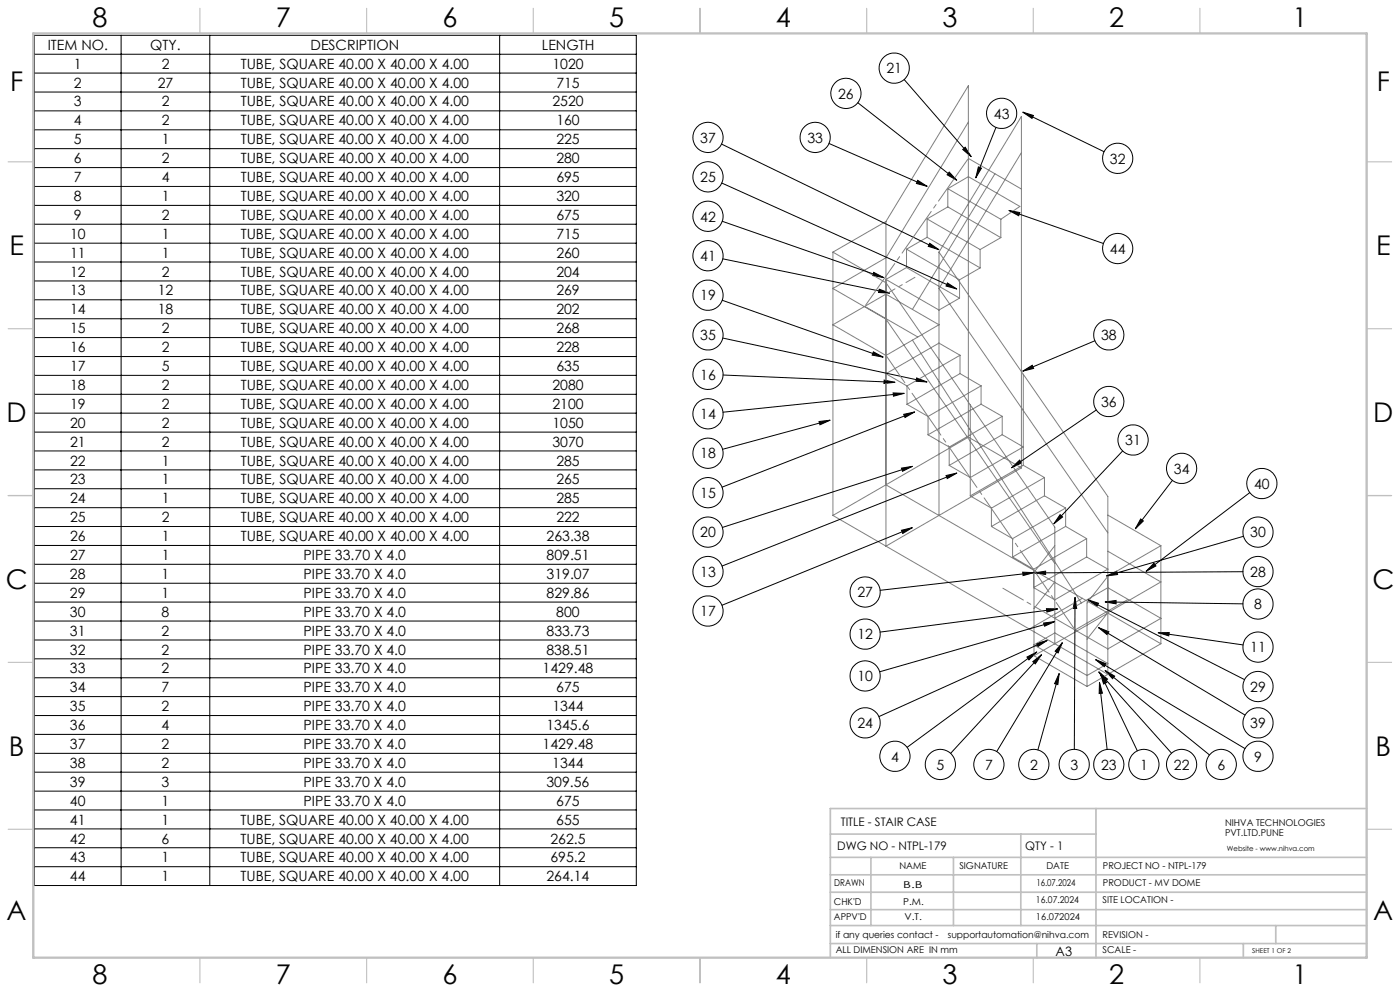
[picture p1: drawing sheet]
<svg xmlns="http://www.w3.org/2000/svg" width="420mm" height="297mm" viewBox="0 0 420 297" stroke-linecap="round" stroke-linejoin="round" font-family="sans-serif">
<g fill="none" stroke="#000" stroke-width=".3">
<path d="M10.3 10.6h180.6v254.8h-180.6zM10.3 16.3h180.6M36.3 10.6v254.8M62.9 10.6v254.8M149.9 10.6v254.8M10.3 21.9h180.6M10.3 27.6h180.6M10.3 33.2h180.6M10.3 38.9h180.6M257.4 30.8l29.6 23.2M271.3 23.8l20.1 23.2M298.8 38.2l-6.1 15.1"/>
<path d="M306.8 33.6l3.2 1-.4 .9zM306.8 33.6l24.4 11.9M10.3 44.6h180.6M10.3 50.2h180.6M10.3 55.9h180.6M216.5 43.2l65.2 31.6M216.5 54.9l70.5 31.7M248.7 43l29.4 12.8M275.3 54l2.8 1.8-3.2-.8zM284.8 51.6l2.2 2.4-2.9-1.6zM288.8 44.8l.8-.7 1.8 2.9zM293.5 50l.9 .4-1.7 2.9z"/>
<path d="M10.3 61.6h180.6M10.3 67.2h180.6M10.3 72.9h180.6M10.3 78.5h180.6M216.7 66.3l48.4 16.9M216.8 77.6l50.1 10.2M278.9 72.9l2.8 1.9-3.2-1zM302.7 63.1l3.3 .6-.4 1zM302.7 63.1l28.3 9.9M10.3 84.2h180.6M10.3 89.8h180.6M10.3 95.5h180.6"/>
<path d="M216.7 90l48.2 17M262.1 81.6l3 1.6-3.3-.6zM263.8 86.7l3.1 1.1-3.3-.1zM284.2 84.8l2.8 1.8-3.2-.9zM10.3 101.2h180.6M10.3 106.9h180.6M10.3 112.5h180.6M10.3 118.2h180.6M216.8 101.3l61.3 13.2M216.9 112.4l51.6 2.2M262 105.4l2.9 1.6-3.2-.6zM265.3 113.9l3.2 .7-3.3 .3z"/>
<path d="M267.9 117.8l3.4 .1-3.3 .8zM271.3 117.9l-54.4 5.6M275 113.3l3.1 1.2-3.3-.2zM306.8 111.2l2.9-1.7 .4 .9zM328.5 102.1l-21.7 9.1M10.3 123.8h180.6M10.3 129.5h180.6M10.3 135.1h180.6M245.7 126.3l3.3-.4-3 1.4zM249 125.9l-32.2 8.8M271.1 124.2l3.3-.7-2.9 1.6zM273.7 139.8l-57 18.3"/>
<path d="M274.4 123.5l-57.8 22.5M328.9 122.9l-25.4 17.3M336.8 135.1l-20.6 21.9M10.3 140.8h180.6M10.3 146.5h180.6M10.3 152.1h180.6M10.3 157.8h180.6M270.4 158.9l3.3-.8-2.9 1.8zM270.4 140.3l3.3-.5-2.9 1.4zM273.7 158.1l-57.1 23.3M283.8 142.5l3.3-.7-2.9 1.6zM287.1 141.8l-70.5 27.8"/>
<path d="M303.5 140.2l2.4-2.3 .6 .8zM318 154.2l.8 .7-2.6 2.1zM342.2 155.5l.8 .6-2.4 2.4zM351.7 144l-11.1 14.5M374.9 147.6l-31 23.6M10.3 163.5h180.6M10.3 169.1h180.6M10.3 174.8h180.6M306.8 171.5l3.4 .1-3.3 .9zM310.2 171.6l-46.1 5.3M310.4 171.7l3.3-.5v1zM322.5 179l.5 3.3h-1z"/>
<path d="M322.5 179l-.2 45.6M326.4 179.8l3.2 1-.5 .9zM326.4 179.8l47 23.9M332 172.6l3-1.4 .3 1zM346.2 168.8l.6 .8-2.9 1.6zM372.9 171.3l-62.5 .4M373.1 160.7l-41.1 11.9M10.3 180.4h180.6M10.3 186.1h180.6M10.3 191.8h180.6M10.3 197.4h180.6M308.1 196.9l2.9-1.5-2.3 2.4z"/>
<path d="M309.8 198.3l2.7-2.1-1.9 2.8zM310.9 192.9l3.2-1-2.7 1.9zM311 195.4l-38.9 28.6M312.5 196.2l-27.3 29.6M313.1 186.7l3.3-.4-3 1.4zM313.9 182.4l3.4 .1-3.2 .9zM314.1 191.9l-50.4 22.9M316.4 186.3l-52.5 15M317.3 182.5l-53.3 6.9M318.7 192.6l-1.3 3.1-.9-.5zM318.7 192.6l-19.7 32.6M328.7 197.7l3.1 1.2-.5 .9z"/>
<path d="M328.7 197.7l44.8 26.7M329.6 188.1l3.1 1.2-.6 .9zM329.6 188.1l43.9 26.2M331.5 180.4l3.3-.5v1.1zM331.5 180.4l41.4 .6M347.5 189.6h3.3l-.2 1zM347.5 189.6l25.4 3.7M10.3 203.1h180.6M10.3 208.8h180.6M10.3 214.5h180.6M317.7 201.9l-.3 3.3-1-.3zM317.7 201.9l-6.3 22.9"/>
<path d="M329.6 201.4l2.6 2.1-.7 .7zM329.6 201.4l21.9 24.3M329.8 204.5l.9 3.2-1 .2zM329.8 204.5l2.3 20.1M330.1 201.8l1.9 2.7-.9 .5zM330.1 201.8l11.1 23.2M331.5 200.9l2.9 1.7-.6 .8zM331.5 200.9l31.4 25.4M10.3 220.1h180.6M10.3 225.8h180.6M10.3 231.4h180.6M10.3 237.1h180.6"/>
<path d="M10.3 242.7h180.6M10.3 248.4h180.6M10.3 254.1h180.6M10.3 259.7h180.6"/>
<circle cx="253.8" cy="28" r="4.5"/>
<circle cx="268.3" cy="20.4" r="4.5"/>
<circle cx="300.5" cy="34" r="4.5"/>
<circle cx="212.4" cy="41.2" r="4.5"/>
<circle cx="212.4" cy="53" r="4.5"/>
<circle cx="244.6" cy="41.2" r="4.5"/>
<circle cx="335.3" cy="47.4" r="4.5"/>
<circle cx="212.4" cy="76.7" r="4.5"/>
<circle cx="212.4" cy="64.8" r="4.5"/>
<circle cx="335.3" cy="74.5" r="4.5"/>
<circle cx="212.4" cy="88.5" r="4.5"/>
<circle cx="212.4" cy="100.4" r="4.5"/>
<circle cx="212.4" cy="112.2" r="4.5"/>
<circle cx="332.6" cy="100.3" r="4.5"/>
<circle cx="212.4" cy="124" r="4.5"/>
<circle cx="212.4" cy="135.8" r="4.5"/>
<circle cx="332.6" cy="120.3" r="4.5"/>
<circle cx="339.9" cy="131.9" r="4.5"/>
<circle cx="212.4" cy="147.7" r="4.5"/>
<circle cx="212.4" cy="159.5" r="4.5"/>
<circle cx="354.5" cy="140.4" r="4.5"/>
<circle cx="377.4" cy="159.5" r="4.5"/>
<circle cx="378.6" cy="144.9" r="4.5"/>
<circle cx="212.4" cy="171.3" r="4.5"/>
<circle cx="259.5" cy="177.4" r="4.5"/>
<circle cx="377.4" cy="171.3" r="4.5"/>
<circle cx="212.4" cy="183.1" r="4.5"/>
<circle cx="259.5" cy="190" r="4.5"/>
<circle cx="377.4" cy="181" r="4.5"/>
<circle cx="377.4" cy="193.9" r="4.5"/>
<circle cx="259.5" cy="202.6" r="4.5"/>
<circle cx="259.5" cy="216.6" r="4.5"/>
<circle cx="377.4" cy="205.8" r="4.5"/>
<circle cx="377.4" cy="216.6" r="4.5"/>
<circle cx="268.5" cy="226.7" r="4.5"/>
<circle cx="282.1" cy="229.1" r="4.5"/>
<circle cx="296.7" cy="229.1" r="4.5"/>
<circle cx="310.1" cy="229.1" r="4.5"/>
<circle cx="322.2" cy="229.1" r="4.5"/>
<circle cx="332.6" cy="229.1" r="4.5"/>
<circle cx="343.2" cy="229.1" r="4.5"/>
<circle cx="354.5" cy="229.1" r="4.5"/>
<circle cx="366.4" cy="229.1" r="4.5"/>
<circle cx="377.4" cy="226.6" r="4.5"/>
</g>
<g fill="none" stroke="#c0c0c0" stroke-width=".35">
<path d="M60 2.5v7.5M110 2.5v7.5M160 2.5v7.5M210 2.5v7.5M260 2.5v7.5M310 2.5v7.5M360 2.5v7.5M2.5 48.5h7.5M410 48.5h7.5M2.5 98.5h7.5M410 98.5h7.5M2.5 148.5h7.5"/>
<path d="M410 148.5h7.5M2.5 198.5h7.5M410 198.5h7.5M2.5 248.5h7.5M410 248.5h7.5M60 287v7.5M110 287v7.5M160 287v7.5M210 287v7.5M260 287v7.5M310 287v7.5M360 287v7.5"/>
</g>
<g fill="none" stroke="#c0c0c0" stroke-width=".5">
<path d="M249.1 257h160.9M249.1 250h79.7M261.3 257v20.4M286 257v20.4M306.2 250v27.4M328.8 242.3v44.7M410 242.3h-160.9v44.7M249.1 272.6h160.9M249.1 267.4h160.9M249.1 262.2h160.9M249.1 277.4h160.9M382.7 277.4v5.4"/>
<path d="M249.1 282.8h160.9M311 282.8v4.2M373 282.8v4.2"/>
</g>
<path d="M10 10h400v277h-400z" fill="none" stroke="#c0c0c0" stroke-width=".7"/>
<g fill="none" stroke="#808080" stroke-width=".3">
<path d="M290.5 36.6l-24.7 40.7-15.9 9.2 15.9 9.1 50.6 73.3M284.3 56.5l6.2-3.6 15.5 9-5.8 3.8M284.3 56.5v5.5M284.3 56.5l15.9 9.2M290.5 47.5l15.9 9.2M298.5 52.1l-24.8 40.6M306.4 45.8l-24.7 40.7 50.7 73.2M249.9 75.6v78.9M249.9 75.6l15.9 9.1 25.3 36.7M265.8 66.4v97.3l15.9-9.2M265.8 66.4l24.7-40.7v105.3M265.8 66.4l-15.9 9.2"/>
<path d="M272 74.7v5.5M272 74.7l15.9 9.2M278.1 65.6v5.5M278.1 71.1l-6.1 3.6M278.1 65.6l15.9 9.2M278.1 71.1l15.9 9.2M281.7 75.6v78.9M281.7 75.6l24.7-40.7v105.3M281.7 75.6l25.3 36.6M284.3 62l-6.2 3.6M284.3 62l15.9 9.2M294 74.8v5.5"/>
<path d="M300.2 65.7v5.5M300.2 71.2l-6.2 3.6M249.9 97.3l15.9-9.1 15.9 9.1-15.9 9.2zM259.4 91.8l15.9 9.2M272 80.2l15.9 9.2M272 80.2l-6.2 3.5 15.9 9.2 6.2-3.5M287.9 83.9v5.5M294 80.3l-6.1 3.6M272.1 115.7v5.5M273.7 101.9l50.7 78.8M288 106.5l-6.3-3.7-15.9 9.2 6.3 3.7M288 106.5l-15.9 9.2"/>
<path d="M288 112l-15.9 9.2M288 106.5v5.5M288 112l6.3 3.6M294.3 115.6l-15.9 9.2M294.3 115.6v5.5M307 112.2l25.4 36.6v53.3M307 112.2v27.2M272.1 121.2l6.3 3.6M278.4 124.8v5.5M278.4 130.3l6.4 3.7M284.8 134v5.5M290.5 131l-24.7 14.3"/>
<path d="M290.5 131l15.9 9.2M291.1 121.4l25.3 36.6v34.9M291.1 121.4v27.2M294.3 121.1l-15.9 9.2M294.3 121.1l6.4 3.7M300.7 130.3l6.3 3.6-15.9 9.2-6.3-3.6M300.7 124.8l-15.9 9.2M300.7 130.3l-15.9 9.2M300.7 124.8v5.5M307 139.4l-15.9 9.2M307 139.4l6.3 3.7M249.9 154.5l82.5 47.6"/>
<path d="M265.8 145.3l82.5 47.6M265.8 145.3l-15.9 9.2M291.1 148.6l6.3 3.7M297.4 152.3v5.5M297.4 157.8l6.4 3.6M306.4 140.2l-24.7 14.3M313.3 143.1l-15.9 9.2M313.3 148.6l-15.9 9.2M313.3 143.1v5.5M313.3 148.6l6.4 3.7M319.7 152.3l-15.9 9.1M319.7 157.8l-15.9 9.1"/>
<path d="M319.7 152.3v5.5M319.7 157.8l6.3 3.6M332.4 154.4l15.9 9.1M303.8 161.4v5.5M303.8 166.9l6.3 3.7M310.1 170.6v5.5M316.4 163.5l-6.2 8v25M316.4 174.4l-6.2 8M324.7 179.3l-15.9 9.2M326 166.9l6.4 3.7-16 9.2-6.3-3.7M326 161.4l-15.9 9.2M326 166.9l-15.9 9.2"/>
<path d="M326 161.4v5.5M332.4 165.2l15.9 9.2-15.9 9.2-6.3 8M338.4 179.6l-15.9 9.2M348.3 163.5v29.4M348.3 163.5l-15.9 9.2-6.3 8v25M310.2 193.3l6.2-3.6 16 9.2-6.3 3.6zM310.2 196.5l15.9 9.2M316.4 185.3l16-9.2 15.9 9.2-15.9 9.2zM316.4 192.9l-6.2 3.6M332.4 183.8l-16 9.1M348.3 192.9l-15.9 9.2M332.4 202.1l-6.3 3.6"/>
</g>
<path d="M316.5 185.3l-15.6-9" fill="none" stroke="#808080" stroke-width=".3" stroke-dasharray="15.2 1.3 1.3 1.3" stroke-dashoffset="8.1"/>
<path d="M265.8 106.5l56.7 82.3" fill="none" stroke="#808080" stroke-width=".3" stroke-dasharray="15.2 1.3 1.3 1.3" stroke-dashoffset="5.3"/>
<path d="M265.8 88.1l8.7-5" fill="none" stroke="#808080" stroke-width=".3" stroke-dasharray="15.2 1.3 1.3 1.3" stroke-dashoffset="12.1"/>
<path d="M290.5 47.4l-31.1 44.4" fill="none" stroke="#808080" stroke-width=".3" stroke-dasharray="15.2 1.3 1.3 1.3" stroke-dashoffset="-.4"/>
<path d="M275.3 54l2.8 1.8-3.2-.8zM284.8 51.6l2.2 2.4-2.9-1.6zM288.8 44.8l.8-.7 1.8 2.9zM293.5 50l.9 .4-1.7 2.9zM306.8 33.6l3.2 1-.4 .9zM302.7 63.1l3.3 .6-.4 1zM306.8 111.2l2.9-1.7 .4 .9zM303.5 140.2l2.4-2.3 .6 .8zM318 154.2l.8 .7-2.6 2.1zM342.2 155.5l.8 .6-2.4 2.4zM306.8 171.5l3.4 .1-3.3 .9zM346.2 168.8l.6 .8-2.9 1.6zM332 172.6l3-1.4 .3 1zM310.4 171.7l3.3-.5v1zM331.5 180.4l3.3-.5v1.1zM347.5 189.6h3.3l-.2 1zM326.4 179.8l3.2 1-.5 .9zM329.6 188.1l3.1 1.2-.6 .9zM328.7 197.7l3.1 1.2-.5 .9zM331.5 200.9l2.9 1.7-.6 .8zM329.6 201.4l2.6 2.1-.7 .7zM330.1 201.8l1.9 2.7-.9 .5zM329.8 204.5l.9 3.2-1 .2zM322.5 179l.5 3.3h-1zM317.7 201.9l-.3 3.3-1-.3zM318.7 192.6l-1.3 3.1-.9-.5zM309.8 198.3l2.7-2.1-1.9 2.8zM308.1 196.9l2.9-1.5-2.3 2.4zM310.9 192.9l3.2-1-2.7 1.9zM313.1 186.7l3.3-.4-3 1.4zM313.9 182.4l3.4 .1-3.2 .9zM270.4 158.9l3.3-.8-2.9 1.8zM283.8 142.5l3.3-.7-2.9 1.6zM270.4 140.3l3.3-.5-2.9 1.4zM271.1 124.2l3.3-.7-2.9 1.6zM245.7 126.3l3.3-.4-3 1.4zM267.9 117.8l3.4 .1-3.3 .8zM265.3 113.9l3.2 .7-3.3 .3zM275 113.3l3.1 1.2-3.3-.2zM262 105.4l2.9 1.6-3.2-.6zM263.8 86.7l3.1 1.1-3.3-.1zM262.1 81.6l3 1.6-3.3-.6zM284.2 84.8l2.8 1.8-3.2-.9zM278.9 72.9l2.8 1.9-3.2-1z" fill="#000"/>
<g font-size="8.1">
<text x="27.8" y="8">8</text>
<text x="82.8" y="8">7</text>
<text x="132.8" y="8">6</text>
<text x="182.8" y="8">5</text>
<text x="232.8" y="8">4</text>
<text x="282.8" y="8">3</text>
<text x="332.8" y="8">2</text>
<text x="387.8" y="8">1</text>
<text x="3" y="27.2">F</text>
<text x="413" y="27.2">F</text>
<text x="2.8" y="76.5">E</text>
<text x="412.8" y="76.5">E</text>
<text x="2" y="126.5">D</text>
<text x="412" y="126.5">D</text>
<text x="1.7" y="176.5">C</text>
<text x="411.7" y="176.5">C</text>
<text x="2.7" y="226.5">B</text>
<text x="412.7" y="226.5">B</text>
<text x="2" y="275.7">A</text>
<text x="412" y="275.7">A</text>
<text x="27.8" y="295">8</text>
<text x="82.8" y="295">7</text>
<text x="132.8" y="295">6</text>
<text x="182.8" y="295">5</text>
<text x="232.8" y="295">4</text>
<text x="282.8" y="295">3</text>
<text x="332.8" y="295">2</text>
<text x="387.8" y="295">1</text>
</g>
<g font-size="4.2">
<text x="14.3" y="14.9">ITEM NO.</text>
<text x="45.1" y="14.9">QTY.</text>
<text x="93.2" y="14.9">DESCRIPTION</text>
<text x="162.6" y="14.9">LENGTH</text>
<text x="22.2" y="20.6">1</text>
<text x="48.5" y="20.6">2</text>
<text x="72.2" y="20.6">TUBE, SQUARE 40.00 X 40.00 X 4.00</text>
<text x="165.7" y="20.6">1020</text>
<text x="265.9" y="22">21</text>
<text x="22.2" y="26.2">2</text>
<text x="47.3" y="26.2">27</text>
<text x="72.2" y="26.2">TUBE, SQUARE 40.00 X 40.00 X 4.00</text>
<text x="166.9" y="26.2">715</text>
<text x="251.4" y="29.6">26</text>
<text x="22.2" y="31.9">3</text>
<text x="48.5" y="31.9">2</text>
<text x="72.2" y="31.9">TUBE, SQUARE 40.00 X 40.00 X 4.00</text>
<text x="165.7" y="31.9">2520</text>
<text x="298.2" y="35.6">43</text>
<text x="22.2" y="37.6">4</text>
<text x="48.5" y="37.6">2</text>
<text x="72.2" y="37.6">TUBE, SQUARE 40.00 X 40.00 X 4.00</text>
<text x="166.9" y="37.6">160</text>
<text x="22.2" y="43.2">5</text>
<text x="48.5" y="43.2">1</text>
<text x="72.2" y="43.2">TUBE, SQUARE 40.00 X 40.00 X 4.00</text>
<text x="166.9" y="43.2">225</text>
<text x="210.1" y="42.7">37</text>
<text x="242.2" y="42.8">33</text>
<text x="22.2" y="48.9">6</text>
<text x="48.5" y="48.9">2</text>
<text x="72.2" y="48.9">TUBE, SQUARE 40.00 X 40.00 X 4.00</text>
<text x="166.9" y="48.9">280</text>
<text x="333" y="49">32</text>
<text x="22.2" y="54.6">7</text>
<text x="48.5" y="54.6">4</text>
<text x="72.2" y="54.6">TUBE, SQUARE 40.00 X 40.00 X 4.00</text>
<text x="166.9" y="54.6">695</text>
<text x="210.1" y="54.6">25</text>
<text x="22.2" y="60.2">8</text>
<text x="22.2" y="65.9">9</text>
<text x="48.5" y="60.2">1</text>
<text x="48.5" y="65.9">2</text>
<text x="72.2" y="60.2">TUBE, SQUARE 40.00 X 40.00 X 4.00</text>
<text x="72.2" y="65.9">TUBE, SQUARE 40.00 X 40.00 X 4.00</text>
<text x="166.9" y="60.2">320</text>
<text x="166.9" y="65.9">675</text>
<text x="21" y="71.6">10</text>
<text x="48.5" y="71.6">1</text>
<text x="72.2" y="71.6">TUBE, SQUARE 40.00 X 40.00 X 4.00</text>
<text x="166.9" y="71.6">715</text>
<text x="210.1" y="66.4">42</text>
<text x="21" y="77.2">11</text>
<text x="48.5" y="77.2">1</text>
<text x="72.2" y="77.2">TUBE, SQUARE 40.00 X 40.00 X 4.00</text>
<text x="166.9" y="77.2">260</text>
<text x="333" y="76.1">44</text>
<text x="21" y="82.9">12</text>
<text x="48.5" y="82.9">2</text>
<text x="72.2" y="82.9">TUBE, SQUARE 40.00 X 40.00 X 4.00</text>
<text x="166.9" y="82.9">204</text>
<text x="210.1" y="78.2">41</text>
<text x="21" y="88.5">13</text>
<text x="47.3" y="88.5">12</text>
<text x="72.2" y="88.5">TUBE, SQUARE 40.00 X 40.00 X 4.00</text>
<text x="166.9" y="88.5">269</text>
<text x="21" y="94.2">14</text>
<text x="47.3" y="94.2">18</text>
<text x="72.2" y="94.2">TUBE, SQUARE 40.00 X 40.00 X 4.00</text>
<text x="166.9" y="94.2">202</text>
<text x="210.1" y="90">19</text>
<text x="21" y="99.9">15</text>
<text x="48.5" y="99.9">2</text>
<text x="72.2" y="99.9">TUBE, SQUARE 40.00 X 40.00 X 4.00</text>
<text x="166.9" y="99.9">268</text>
<text x="210.1" y="101.9">35</text>
<text x="330.3" y="101.9">38</text>
<text x="21" y="105.5">16</text>
<text x="48.5" y="105.5">2</text>
<text x="72.2" y="105.5">TUBE, SQUARE 40.00 X 40.00 X 4.00</text>
<text x="166.9" y="105.5">228</text>
<text x="21" y="111.2">17</text>
<text x="48.5" y="111.2">5</text>
<text x="72.2" y="111.2">TUBE, SQUARE 40.00 X 40.00 X 4.00</text>
<text x="166.9" y="111.2">635</text>
<text x="210.1" y="113.8">16</text>
<text x="21" y="116.9">18</text>
<text x="48.5" y="116.9">2</text>
<text x="72.2" y="116.9">TUBE, SQUARE 40.00 X 40.00 X 4.00</text>
<text x="165.7" y="116.9">2080</text>
<text x="21" y="122.5">19</text>
<text x="48.5" y="122.5">2</text>
<text x="72.2" y="122.5">TUBE, SQUARE 40.00 X 40.00 X 4.00</text>
<text x="165.7" y="122.5">2100</text>
<text x="210.1" y="125.6">14</text>
<text x="330.3" y="121.9">36</text>
<text x="21" y="128.2">20</text>
<text x="48.5" y="128.2">2</text>
<text x="72.2" y="128.2">TUBE, SQUARE 40.00 X 40.00 X 4.00</text>
<text x="165.7" y="128.2">1050</text>
<text x="21" y="133.9">21</text>
<text x="48.5" y="133.9">2</text>
<text x="72.2" y="133.9">TUBE, SQUARE 40.00 X 40.00 X 4.00</text>
<text x="165.7" y="133.9">3070</text>
<text x="210.1" y="137.4">18</text>
<text x="337.6" y="133.4">31</text>
<text x="21" y="139.5">22</text>
<text x="48.5" y="139.5">1</text>
<text x="72.2" y="139.5">TUBE, SQUARE 40.00 X 40.00 X 4.00</text>
<text x="166.9" y="139.5">285</text>
<text x="352.2" y="142">34</text>
<text x="21" y="145.2">23</text>
<text x="48.5" y="145.2">1</text>
<text x="72.2" y="145.2">TUBE, SQUARE 40.00 X 40.00 X 4.00</text>
<text x="166.9" y="145.2">265</text>
<text x="210.1" y="149.2">15</text>
<text x="376.2" y="146.5">40</text>
<text x="21" y="150.9">24</text>
<text x="48.5" y="150.9">1</text>
<text x="72.2" y="150.9">TUBE, SQUARE 40.00 X 40.00 X 4.00</text>
<text x="166.9" y="150.9">285</text>
<text x="21" y="156.5">25</text>
<text x="48.5" y="156.5">2</text>
<text x="72.2" y="156.5">TUBE, SQUARE 40.00 X 40.00 X 4.00</text>
<text x="166.9" y="156.5">222</text>
<text x="210.1" y="161.1">20</text>
<text x="375.1" y="161.1">30</text>
<text x="21" y="162.2">26</text>
<text x="21" y="167.8">27</text>
<text x="48.5" y="162.2">1</text>
<text x="48.5" y="167.8">1</text>
<text x="72.2" y="162.2">TUBE, SQUARE 40.00 X 40.00 X 4.00</text>
<text x="91.1" y="167.8">PIPE 33.70 X 4.0</text>
<text x="164" y="167.8">809.51</text>
<text x="164" y="162.2">263.38</text>
<text x="21" y="173.5">28</text>
<text x="48.5" y="173.5">1</text>
<text x="91.1" y="173.5">PIPE 33.70 X 4.0</text>
<text x="164" y="173.5">319.07</text>
<text x="210.1" y="172.9">13</text>
<text x="375.1" y="172.9">28</text>
<text x="21" y="179.2">29</text>
<text x="48.5" y="179.2">1</text>
<text x="91.1" y="179.2">PIPE 33.70 X 4.0</text>
<text x="164" y="179.2">829.86</text>
<text x="257.2" y="179">27</text>
<text x="21" y="184.8">30</text>
<text x="48.5" y="184.8">8</text>
<text x="91.1" y="184.8">PIPE 33.70 X 4.0</text>
<text x="166.9" y="184.8">800</text>
<text x="210.1" y="184.7">17</text>
<text x="376.3" y="182.6">8</text>
<text x="21" y="190.5">31</text>
<text x="48.5" y="190.5">2</text>
<text x="91.1" y="190.5">PIPE 33.70 X 4.0</text>
<text x="164" y="190.5">833.73</text>
<text x="257.2" y="191.6">12</text>
<text x="21" y="196.2">32</text>
<text x="48.5" y="196.2">2</text>
<text x="91.1" y="196.2">PIPE 33.70 X 4.0</text>
<text x="164" y="196.2">838.51</text>
<text x="375.1" y="195.5">11</text>
<text x="21" y="201.8">33</text>
<text x="48.5" y="201.8">2</text>
<text x="91.1" y="201.8">PIPE 33.70 X 4.0</text>
<text x="162.8" y="201.8">1429.48</text>
<text x="21" y="207.5">34</text>
<text x="48.5" y="207.5">7</text>
<text x="91.1" y="207.5">PIPE 33.70 X 4.0</text>
<text x="166.9" y="207.5">675</text>
<text x="257.2" y="204.2">10</text>
<text x="375.1" y="207.3">29</text>
<text x="21" y="213.2">35</text>
<text x="48.5" y="213.2">2</text>
<text x="91.1" y="213.2">PIPE 33.70 X 4.0</text>
<text x="165.7" y="213.2">1344</text>
<text x="21" y="218.8">36</text>
<text x="48.5" y="218.8">4</text>
<text x="91.1" y="218.8">PIPE 33.70 X 4.0</text>
<text x="163.9" y="218.8">1345.6</text>
<text x="257.2" y="218.2">24</text>
<text x="375.1" y="218.2">39</text>
<text x="21" y="224.5">37</text>
<text x="48.5" y="224.5">2</text>
<text x="91" y="224.5">PIPE 33.70 X 4.0</text>
<text x="162.8" y="224.5">1429.48</text>
<text x="21" y="230.2">38</text>
<text x="48.5" y="230.2">2</text>
<text x="91" y="230.2">PIPE 33.70 X 4.0</text>
<text x="165.7" y="230.2">1344</text>
<text x="267.3" y="228.2">4</text>
<text x="281" y="230.7">5</text>
<text x="295.5" y="230.7">7</text>
<text x="309" y="230.7">2</text>
<text x="321.1" y="230.7">3</text>
<text x="330.3" y="230.7">23</text>
<text x="342" y="230.7">1</text>
<text x="352.2" y="230.7">22</text>
<text x="365.2" y="230.7">6</text>
<text x="376.3" y="228.2">9</text>
<text x="21" y="235.8">39</text>
<text x="48.5" y="235.8">3</text>
<text x="91" y="235.8">PIPE 33.70 X 4.0</text>
<text x="163.9" y="235.8">309.56</text>
<text x="21" y="241.5">40</text>
<text x="48.5" y="241.5">1</text>
<text x="91" y="241.5">PIPE 33.70 X 4.0</text>
<text x="166.9" y="241.5">675</text>
<text x="21" y="247.1">41</text>
<text x="48.5" y="247.1">1</text>
<text x="72.2" y="247.1">TUBE, SQUARE 40.00 X 40.00 X 4.00</text>
<text x="166.9" y="247.1">655</text>
<text x="21" y="252.8">42</text>
<text x="48.5" y="252.8">6</text>
<text x="72.2" y="252.8">TUBE, SQUARE 40.00 X 40.00 X 4.00</text>
<text x="165.1" y="252.8">262.5</text>
<text x="21" y="258.5">43</text>
<text x="48.5" y="258.5">1</text>
<text x="72.2" y="258.5">TUBE, SQUARE 40.00 X 40.00 X 4.00</text>
<text x="165.1" y="258.5">695.2</text>
<text x="21" y="264.1">44</text>
<text x="48.5" y="264.1">1</text>
<text x="72.2" y="264.1">TUBE, SQUARE 40.00 X 40.00 X 4.00</text>
<text x="163.9" y="264.1">264.14</text>
</g>
<text font-size="3.9" x="316.7" y="286.4">A3</text>
<g font-size="3.5">
<text x="252.2" y="247.7">TITLE - STAIR CASE</text>
<text x="251.2" y="254.8">DWG NO - NTPL-179</text>
<text x="307.6" y="254.8">QTY - 1</text>
</g>
<g font-size="2.8">
<text x="367.5" y="247.7">NIHVA TECHNOLOGIES</text>
<text x="367.5" y="250.5">PVT.LTD.PUNE</text>
<text x="269.8" y="260.4">NAME</text>
<text x="287.8" y="260.4">SIGNATURE</text>
<text x="313.9" y="260.5">DATE</text>
<text x="330.9" y="260.5">PROJECT NO - NTPL-179</text>
<text x="250.3" y="265.7">DRAWN</text>
<text x="270.9" y="266.1">B.B</text>
<text x="310.9" y="265.5">16.07.2024</text>
<text x="330.9" y="265.5">PRODUCT - MV DOME</text>
<text x="250.2" y="271.1">CHK'D</text>
<text x="250.2" y="275.8">APPV'D</text>
<text x="270.9" y="271.1">P.M.</text>
<text x="271.3" y="275.8">V.T.</text>
<text x="310.8" y="270.6">16.07.2024</text>
<text x="310.8" y="275.8">16.072024</text>
<text x="330.7" y="270.6">SITE LOCATION -</text>
<text x="250.7" y="281.1">if any queries contact -</text>
<text x="284.3" y="281.1">supportautomation@nihva.com</text>
<text x="330.7" y="281.1">REVISION -</text>
<text x="250.7" y="285.6">ALL DIMENSION ARE IN mm</text>
<text x="330.7" y="285.6">SCALE -</text>
</g>
<text font-size="2.1" x="368.1" y="255.1">Website - www.nihva.com</text>
<text font-size="2" x="375.7" y="285.6">SHEET 1 OF 2</text>
</svg>
